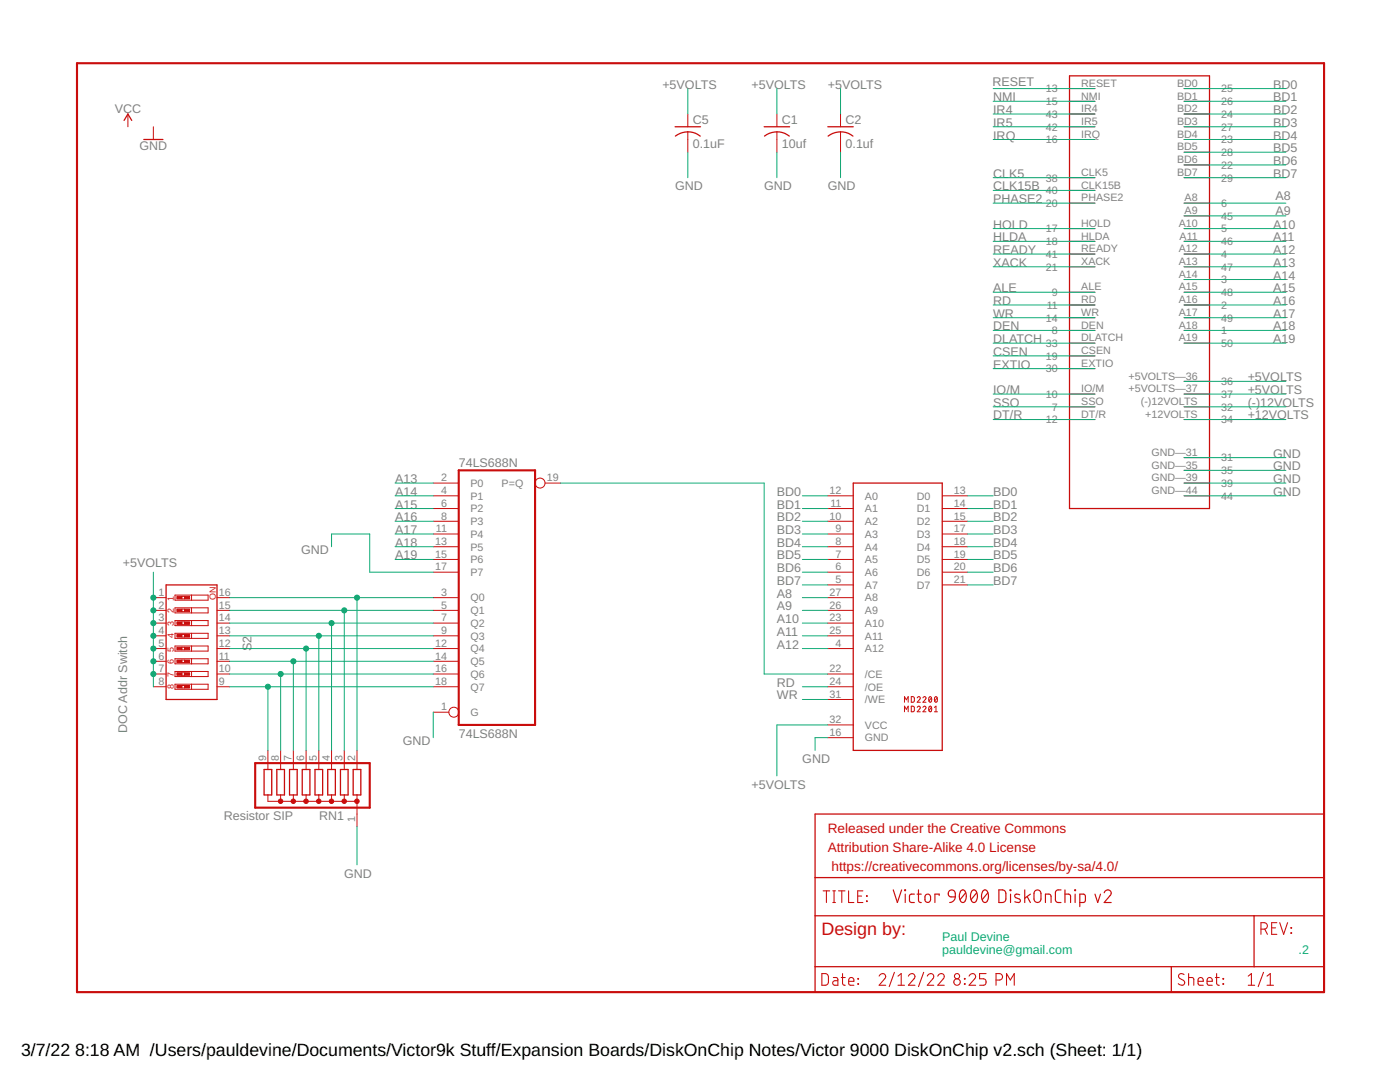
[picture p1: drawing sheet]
<svg xmlns="http://www.w3.org/2000/svg" width="279mm" height="216mm" viewBox="0 0 279 216" stroke-linecap="round" stroke-linejoin="round" font-family="sans-serif">
<g fill="none" stroke="#c90d0c" stroke-width=".2">
<path d="M213.4 17.7h5.1M236.3 17.7h5.1M25.5 22.8v2.5M30.6 25.3v2.5M137.3 22.8v2.5M137.3 26.3v4.1M155 22.8v2.5M155 26.3v4.1M167.7 22.8v2.5M167.7 26.3v4.1M213.4 20.2h5.1M213.4 27.8h5.1"/>
<path d="M213.4 22.8h5.1M213.4 25.3h5.1M213.4 35.5h5.1M213.4 38h5.1M236.3 20.2h5.1M236.3 27.8h5.1M236.3 32.9h5.1M236.3 22.8h5.1M236.3 25.3h5.1M236.3 30.4h5.1M236.3 35.5h5.1M213.4 50.7h5.1"/>
<path d="M213.4 45.6h5.1M213.4 40.5h5.1M213.4 58.3h5.1M213.4 48.2h5.1M213.4 53.2h5.1M236.3 55.8h5.1M236.3 50.7h5.1M236.3 45.6h5.1M236.3 40.5h5.1M236.3 58.3h5.1M236.3 48.2h5.1M236.3 53.2h5.1"/>
<path d="M236.3 43.1h5.1M213.4 65.9h5.1M213.4 60.9h5.1M213.4 78.6h5.1M213.4 63.4h5.1M213.4 71h5.1M213.4 73.6h5.1M213.4 68.5h5.1M236.3 65.9h5.1M236.3 60.9h5.1M236.3 78.6h5.1M236.3 63.4h5.1"/>
<path d="M236.3 68.5h5.1M236.3 76.1h5.1M86.5 98.9h5M86.5 96.4h5M108.8 96.4h3.1M165.2 98.9h5.1M188 98.9h5.1M213.4 81.2h5.1M213.4 83.7h5.1M236.3 98.9h5.1M236.3 96.4h5.1M236.3 81.2h5.1"/>
<path d="M236.3 83.7h5.1M236.3 91.3h5.1M236.3 93.9h5.1M30.6 119.3h2.5M34.9 118.7h6.6v1.1h-6.6zM36.3 119.5h.5M36.3 119h.5M38.2 118.7v1.1M43.3 119.3h2.5M86.5 101.5h5M86.5 104h5M86.5 106.6h5"/>
<path d="M86.5 109.1h5M86.5 111.6h5M86.5 114.2h5M86.5 119.3h5M165.2 101.5h5.1M165.2 104h5.1M165.2 106.6h5.1M165.2 109.1h5.1M165.2 111.6h5.1M165.2 114.2h5.1M165.2 116.7h5.1M165.2 119.3h5.1"/>
<path d="M188 101.5h5.1M188 104h5.1M188 106.6h5.1M188 109.1h5.1M188 111.6h5.1M188 114.2h5.1M188 116.7h5.1M30.6 121.8h2.5M30.6 124.3h2.5M30.6 126.9h2.5M30.6 129.4h2.5M30.6 134.5h2.5"/>
<path d="M30.6 137h2.5M30.6 132h2.5M34.9 136.5h6.6v1h-6.6zM34.9 121.3h6.6v1h-6.6zM34.9 123.8h6.6v1h-6.6zM34.9 126.4h6.6v1h-6.6zM34.9 128.9h6.6v1h-6.6zM34.9 131.4h6.6v1.1h-6.6zM34.9 134h6.6v1h-6.6zM36.3 137.3h.5M36.3 136.8h.5M36.3 134.7h.5"/>
<path d="M36.3 134.2h.5M36.3 132.2h.5M36.3 131.7h.5M36.3 129.7h.5M36.3 129.2h.5M36.3 127.1h.5M36.3 126.6h.5M36.3 124.6h.5M36.3 124.1h.5M36.3 122h.5M36.3 121.5h.5M38.2 121.3v1"/>
<path d="M38.2 123.8v1M38.2 126.4v1M38.2 128.9v1M38.2 131.4v1.1M38.2 134v1M38.2 136.5v1M43.3 121.8h2.5M43.3 124.3h2.5M43.3 126.9h2.5M43.3 129.4h2.5M43.3 134.5h2.5M43.3 137h2.5"/>
<path d="M43.3 132h2.5M86.5 121.8h5M86.5 124.3h5M86.5 126.9h5M86.5 129.4h5M86.5 134.5h5M86.5 137h5M86.5 132h5M165.2 121.8h5.1M165.2 124.3h5.1M165.2 126.9h5.1M165.2 129.4h5.1"/>
<path d="M165.2 134.5h5.1M165.2 137h5.1M165.2 139.6h5.1M181.9 139l.6 .2v.6l-.2 .3h-.4zM183 139.3a.31 .31 0 0 1 .5-.3 .31 .31 0 0 1 .1 .5l-.6 .6h.7M184.2 139.3a.31 .31 0 0 1 .4-.3 .31 .31 0 0 1 .1 .5l-.5 .6h.6M185.5 139.1v-.1a.56 .56 0 0 1 .4 .6 .56 .56 0 0 1-.4 .5l-.2-.5zM185.9 139.3l-.5 .6M186.6 139.1l.1-.1a.56 .56 0 0 1 .4 .6 .56 .56 0 0 1-.4 .5l-.2-.5zM187 139.3l-.5 .6M53.5 158.6v1.3h17.7M53.5 149.7v3.8"/>
<path d="M56 149.7v3.8M56 158.6v1.3M58.5 149.7v3.8M58.5 158.6v1.3M61.1 149.7v3.8M61.1 158.6v1.3M63.6 149.7v3.8M63.6 158.6v1.3M66.2 149.7v3.8M66.2 158.6v1.3M68.7 149.7v3.8M68.7 158.6v1.3"/>
<path d="M71.2 149.7v3.8M71.2 158.6v6.4M86.5 142.1h3.1M165.2 144.7h5.1M165.2 147.2h5.1M180.5 140.1v-1.1l.4 .6 .4-.6v1.1M180.5 142v-1.1l.4 .6 .4-.6v1.1M181.9 140.9l.6 .2v.6l-.2 .3h-.4zM183 141.2a.31 .31 0 0 1 .5-.3 .31 .31 0 0 1 .1 .5l-.6 .6h.7M184.2 141.2a.31 .31 0 0 1 .4-.3 .31 .31 0 0 1 .1 .5l-.5 .6h.6M185.5 141v-.1a.56 .56 0 0 1 .4 .6 .56 .56 0 0 1-.4 .5l-.2-.5zM185.9 141.2l-.5 .6"/>
<path d="M186.5 142h.6M186.5 141.2l.3-.3v1.1"/>
<circle cx="107.8" cy="96.4" r=".99"/>
<circle cx="90.6" cy="142.1" r=".99"/>
</g>
<g fill="none" stroke="#c90d0c" stroke-width=".25">
<path d="M213.4 15.1h28v86.4h-28zM24.8 24l.7-1.2 .8 1.2M28.7 27.8h3.8M134.7 25.3h5.1M134.8 27.2a4 4 0 0 1 4.9 0M152.5 25.3h5.1M152.6 27.2a4 4 0 0 1 4.9 0M165.2 25.3h5.1M165.3 27.2a4 4 0 0 1 4.9 0M170.3 96.4h17.7v53.3h-17.7zM33.1 116.7h10.2v22.9h-10.2zM52.7 153.5h1.5v5.1h-1.5z"/>
<path d="M55.2 153.5h1.6v5.1h-1.6zM57.8 153.5h1.5v5.1h-1.5zM60.3 153.5h1.5v5.1h-1.5zM62.9 153.5h1.5v5.1h-1.5zM65.4 153.5h1.5v5.1h-1.5zM67.9 153.5h1.6v5.1h-1.6zM70.5 153.5h1.5v5.1h-1.5zM162.7 162.4h101.5v35.6h-101.5zM162.7 175.1h101.5M162.7 182.7h101.5M162.7 192.9h101.5M233.8 192.9v5.1"/>
<path d="M250.3 182.7v10.2"/>
</g>
<path d="M15.4 12.6h248.8v185.4h-248.8zM91.5 93.9h15.3v50.8h-15.3zM50.9 152.3h22.9v8.9h-22.9z" fill="none" stroke="#c90d0c" stroke-width=".42"/>
<g fill="#c90d0c" stroke="#c90d0c" stroke-width=".2">
<path d="M36.8 136.8h1v.5h-1z"/>
<path d="M35.3 136.8h1v.5h-1z"/>
<path d="M36.8 134.2h1v.5h-1z"/>
<path d="M35.3 134.2h1v.5h-1z"/>
<path d="M36.8 131.7h1v.5h-1z"/>
<path d="M35.3 131.7h1v.5h-1z"/>
<path d="M36.8 129.2h1v.5h-1z"/>
<path d="M35.3 129.2h1v.5h-1z"/>
<path d="M36.8 126.6h1v.5h-1z"/>
<path d="M35.3 126.6h1v.5h-1z"/>
<path d="M36.8 124.1h1v.5h-1z"/>
<path d="M35.3 124.1h1v.5h-1z"/>
<path d="M36.8 121.5h1v.5h-1z"/>
<path d="M35.3 121.5h1v.5h-1z"/>
<path d="M36.8 119h1v.5h-1z"/>
<path d="M35.3 119h1v.5h-1z"/>
</g>
<g fill="none" stroke="#c90d0c" stroke-width=".21">
<path d="M164.3 177.8h1.3M164.9 177.8v2.3M166.2 177.8h.5M166.5 177.8v2.3M167.3 177.8h1.3M168 177.8v2.3M169.4 177.8v2.3h1M171.2 178.8h.8M172.2 177.8h-1v2.3h1M172.9 178.7l.2 .2zM172.9 179.8l.2 .1zM164 194.3h.9l.4 .4v1.3l-.1 .3-.3 .3h-.9z"/>
<path d="M166.2 180.1h.5M166.3 195.1h.7l.2 .3v1.2h-.6a.46 .46 0 0 1-.4-.5 .46 .46 0 0 1 .4-.4h.6M167.9 195.1h.8M168.1 194.3v1.9l.2 .3 .4 .1M169.4 195.8h1a.54 .54 0 0 0-.4-.7 .54 .54 0 0 0-.6 .5l.1 .9 .9 .1M171.2 195.2l.1 .2zM171.2 196.3l.1 .1zM175.5 194.8a.64 .64 0 0 1 .9-.5 .64 .64 0 0 1 .2 1l-1.1 1.3h1.3M178.5 194l-1 2.9M179.2 196.6h1.3M179.2 194.8l.7-.5v2.3M181.3 194.8a.65 .65 0 0 1 .9-.5 .65 .65 0 0 1 .2 1l-1.1 1.3h1.3"/>
<path d="M184.3 194l-1 2.9M185.1 194.8a.64 .64 0 0 1 .9-.5 .64 .64 0 0 1 .2 1l-1.1 1.3h1.3M187.2 194.8a.64 .64 0 0 1 .9-.5 .64 .64 0 0 1 .2 1l-1.1 1.3h1.2M192.5 196.3l.1 .1zM192.5 195.2l.1 .2zM193.4 194.8a.65 .65 0 0 1 .9-.5 .65 .65 0 0 1 .2 1l-1.1 1.3h1.3M196.8 194.3h-1.3v1h.8a.66 .66 0 0 1 .5 .7 .66 .66 0 0 1-.5 .6h-.8M198.8 195.6h.6a.65 .65 0 0 0 .7-.7 .65 .65 0 0 0-.7-.6h-.6v2.3M200.9 196.6v-2.3l.7 1.3 .8-1.3v2.3M236.3 194.5a.58 .58 0 0 0-.9-.1 .58 .58 0 0 0 .1 .8l.7 .4a.59 .59 0 0 1 0 .9 .59 .59 0 0 1-.8-.1l-.3-.1M237.2 195.1l.9 .1 .2 1.4M237.2 194.3v2.3"/>
<path d="M239.1 195.8h1a.54 .54 0 0 0-.3-.7 .54 .54 0 0 0-.7 .5l.1 .9 .9 .1M240.9 195.8h1a.54 .54 0 0 0-.3-.7 .54 .54 0 0 0-.7 .5l.1 .9 .9 .1M242.5 195.1h.8M242.8 194.3v1.9l.1 .3 .4 .1M244.1 196.3l.1 .1zM244.1 195.2l.1 .2zM249.1 196.6h1.3M249.1 194.8l.6-.5v2.3M251.7 185.4h.6a.65 .65 0 0 0 .6-.6 .65 .65 0 0 0-.6-.7h-.6v2.3M252.2 194l-1.1 2.9M252.4 185.4l.5 1M252.9 196.6h1.2"/>
<path d="M252.9 194.8l.6-.5v2.3M253.8 185.1h.8M254.8 184.1h-1v2.3h1M255.4 184.1l.8 2.3 .8-2.3M257.6 185.1l.2 .1zM257.6 186.1l.2 .1z"/>
<circle cx="191" cy="194.8" r=".52"/>
<circle cx="191" cy="195.9" r=".65"/>
</g>
<g fill="none" stroke="#c90d0c" stroke-width=".23">
<path d="M178.3 177.6l.8 2.5 .8-2.5M180.6 177.6h.1v.1h-.1zM180.7 178.4v1.7M182.5 178.4h-.7l-.3 .4 .1 1.2 .9 .1M183 178.4h.9M183.3 177.6v2.1l.1 .3 .5 .1M184.7 178.6l.6-.2a.96 .96 0 0 1 .1 1.6h-.5l-.3-.3zM187.4 178.7v-.3h-.8v1.7M189.5 177.7l.4-.1 .5 .1a1.21 1.21 0 0 1 .2 1.3h-.8a.69 .69 0 0 1-.6-.6 .69 .69 0 0 1 .3-.7zM190.6 179a1.16 1.16 0 0 1-1.1 1.1M191.7 177.8a.58 .58 0 0 1 .7-.2 .58 .58 0 0 1 .4 .6 1.43 1.43 0 0 1-.6 1.9 1.54 1.54 0 0 1-.5-2.3zM192.7 178.1l-1.1 1.4"/>
<path d="M194 177.8a.58 .58 0 0 1 .6-.2 .58 .58 0 0 1 .4 .6 1.45 1.45 0 0 1-.6 1.9 1.52 1.52 0 0 1-.4-2.3zM194.9 178.1l-1.1 1.4M196.2 177.8a.58 .58 0 0 1 .6-.2 .58 .58 0 0 1 .4 .6 1.43 1.43 0 0 1-.6 1.9 1.54 1.54 0 0 1-.4-2.3zM197.1 178.1l-1.1 1.4M199.3 177.6a1.21 1.21 0 0 1 1.3 .3l.1 .4-.1 1.5a1.21 1.21 0 0 1-1.3 .3zM201.6 177.6h.1v.1h-.1zM201.7 178.4v1.7M203.5 178.5l-.8-.1-.2 .4 .2 .3 .8 .4 .1 .2-.1 .3a.92 .92 0 0 1-1-.1M204.5 177.6v2.5M205 178.9l.6 1.2M205.6 178.4l-1.1 .8M206.5 177.9a.7 .7 0 0 1 .8-.3 .7 .7 0 0 1 .5 .7v1.1a.7 .7 0 0 1-.7 .7 .7 .7 0 0 1-.7-.7z"/>
<path d="M211.8 177.6h-.8l-.3 .2-.1 .3 .1 1.8 .3 .2h.8M212.5 178.4h.9l.2 .3 .1 1.4M212.5 177.6v2.5M214.5 177.6h.2v.1h-.2zM214.6 178.4v1.7M218.5 178.4l.6 1.7 .5-1.7M220.4 178.1a.68 .68 0 0 1 .9-.5 .68 .68 0 0 1 .3 1.1l-1.2 1.4h1.4M208.6 180.1v-1.7l1 .1 .2 .3v1.3M215.5 180.1h.7l.4-.3v-1l-.2-.4h-.9v2.5"/>
</g>
<g fill="#c90d0c" stroke="#c90d0c" stroke-width=".2">
<path d="M55.6 159.7a.46 .46 0 0 1 .7-.1 .46 .46 0 0 1-.1 .7 .46 .46 0 0 1-.7-.4h.5h-.5z" fill-rule="evenodd"/>
<path d="M58.1 159.7a.46 .46 0 0 1 .8-.1 .46 .46 0 0 1-.2 .7 .46 .46 0 0 1-.6-.4h.5h-.5z" fill-rule="evenodd"/>
<path d="M60.7 159.7a.46 .46 0 0 1 .7-.1 .46 .46 0 0 1-.2 .7 .46 .46 0 0 1-.6-.4h.5h-.5z" fill-rule="evenodd"/>
<path d="M63.2 159.7a.46 .46 0 0 1 .8-.1 .46 .46 0 0 1-.2 .7 .46 .46 0 0 1-.6-.4h.5h-.5z" fill-rule="evenodd"/>
<path d="M65.8 159.7a.46 .46 0 0 1 .7-.1 .46 .46 0 0 1-.2 .7 .46 .46 0 0 1-.6-.4h.5h-.5z" fill-rule="evenodd"/>
<path d="M68.3 159.7a.46 .46 0 0 1 .7-.1 .46 .46 0 0 1-.1 .7 .46 .46 0 0 1-.7-.4h.5h-.5z" fill-rule="evenodd"/>
<path d="M70.8 159.7a.46 .46 0 0 1 .8-.1 .46 .46 0 0 1-.2 .7 .46 .46 0 0 1-.6-.4h.5h-.5z" fill-rule="evenodd"/>
</g>
<g fill="none" stroke="#0dab76" stroke-width=".2">
<path d="M137.3 17.7v5.1M155 17.7v5.1M167.7 17.7v5.1M198.2 17.7h20.3M236.3 17.7h20.3M137.3 30.4v5.1M155 30.4v5.1M167.7 30.4v5.1M198.2 22.8h20.3M198.2 27.8h20.3M198.2 20.2h20.3M198.2 25.3h20.3"/>
<path d="M198.2 35.5h20.3M198.2 38h20.3M236.3 22.8h20.3M236.3 27.8h20.3M236.3 32.9h20.3M236.3 20.2h20.3M236.3 25.3h20.3M236.3 30.4h20.3M236.3 35.5h20.3M198.2 40.5h20.3M198.2 45.6h20.3M198.2 50.7h20.3"/>
<path d="M198.2 48.2h20.3M198.2 53.2h20.3M198.2 58.3h20.3M236.3 40.5h20.3M236.3 45.6h20.3M236.3 50.7h20.3M236.3 55.8h20.3M236.3 43.1h20.3M236.3 48.2h20.3M236.3 53.2h20.3M236.3 58.3h20.3M198.2 63.4h20.3"/>
<path d="M198.2 60.9h20.3M198.2 68.5h20.3M198.2 65.9h20.3M198.2 71h20.3M198.2 73.6h20.3M198.2 78.6h20.3M236.3 63.4h20.3M236.3 60.9h20.3M236.3 68.5h20.3M236.3 65.9h20.3M236.3 78.6h20.3M236.3 76.1h20.3"/>
<path d="M78.8 98.9h7.7M78.8 96.4h7.7M111.9 96.4h40.6v38.1h12.7M160.1 98.9h5.1M193.1 98.9h5.1M198.2 81.2h20.3M198.2 83.7h20.3M236.3 98.9h20.3M236.3 96.4h20.3M236.3 81.2h20.3M236.3 83.7h20.3M236.3 91.3h20.3"/>
<path d="M236.3 93.9h20.3M30.6 114.2v22.8M45.8 119.3h40.7M66.2 109.1v-2.5h7.6v7.6h12.7M71.2 119.3v30.4M78.8 104h7.7M78.8 109.1h7.7M78.8 101.5h7.7M78.8 106.6h7.7M78.8 111.6h7.7M160.1 104h5.1M160.1 109.1h5.1"/>
<path d="M160.1 114.2h5.1M160.1 119.3h5.1M160.1 101.5h5.1M160.1 106.6h5.1M160.1 111.6h5.1M160.1 116.7h5.1M193.1 104h5.1M193.1 109.1h5.1M193.1 114.2h5.1M193.1 101.5h5.1M193.1 106.6h5.1M193.1 111.6h5.1"/>
<path d="M193.1 116.7h5.1M45.8 137h40.7M45.8 124.3h40.7M45.8 129.4h40.7M45.8 121.8h40.7M45.8 126.9h40.7M45.8 134.5h40.7M45.8 132h40.7M53.5 137v12.7M56 134.5v15.2M58.5 132v17.7M61.1 129.4v20.3"/>
<path d="M63.6 126.9v22.8M66.2 124.3v25.4M68.7 121.8v27.9M160.1 139.6h5.1M160.1 137h5.1M160.1 124.3h5.1M160.1 129.4h5.1M160.1 121.8h5.1M160.1 126.9h5.1M86.5 142.1v5.1M165.2 144.7h-10.2v10.1M165.2 147.2h-2.5v2.5"/>
<path d="M71.2 165v7.6"/>
</g>
<g fill="#0dab76" stroke="#0dab76" stroke-width=".2">
<circle cx="30.6" cy="134.5" r=".51"/>
<circle cx="30.6" cy="132" r=".51"/>
<circle cx="30.6" cy="129.4" r=".51"/>
<circle cx="30.6" cy="126.9" r=".51"/>
<circle cx="30.6" cy="124.3" r=".51"/>
<circle cx="30.6" cy="121.8" r=".51"/>
<circle cx="30.6" cy="119.3" r=".51"/>
<circle cx="53.5" cy="137" r=".51"/>
<circle cx="56" cy="134.5" r=".51"/>
<circle cx="58.5" cy="132" r=".51"/>
<circle cx="61.1" cy="129.4" r=".51"/>
<circle cx="63.6" cy="126.9" r=".51"/>
<circle cx="66.2" cy="124.3" r=".51"/>
<circle cx="68.7" cy="121.8" r=".51"/>
<circle cx="71.2" cy="119.3" r=".51"/>
</g>
<text font-size="3.6" fill="#c90d0c" x="163.9" y="186.5">Design by:</text>
<g font-size="3.5">
<text x="4.2" y="210.7">3/7/22</text>
<text x="15" y="210.7">8:18 AM /Users/pauldevine/Documents/Victor9k Stuff/Expansion Boards/DiskOnChip Notes/Victor 9000 DiskOnChip v2.sch (Sheet: 1/1)</text>
</g>
<g font-size="2.7" fill="#c90d0c">
<text x="165.2" y="166.2">Released under the Creative Commons</text>
<text x="165.2" y="170">Attribution Share-Alike 4.0 License</text>
<text x="166" y="173.8">https://creativecommons.org/licenses/by-sa/4.0/</text>
</g>
<g font-size="2.5" fill="#808080">
<text x="132.2" y="17.7">+5VOLTS</text>
<text x="150" y="17.7">+5VOLTS</text>
<text x="165.2" y="17.7">+5</text>
<text x="168" y="17.7">VOLTS</text>
<text x="198.1" y="17.1">RESET</text>
<text x="254.1" y="17.7">BD0</text>
<text x="22.9" y="22.5">VCC</text>
<text x="198.2" y="20.2">NMI</text>
<text x="198.2" y="22.8">IR4</text>
<text x="254.1" y="22.8">BD2</text>
<text x="254.1" y="20.2">BD1</text>
<text x="27.8" y="29.9">GND</text>
<text x="138.3" y="29.5">0.1uF</text>
<text x="138.3" y="24.7">C5</text>
<text x="156.1" y="29.5">10uf</text>
<text x="156.1" y="24.7">C1</text>
<text x="168.8" y="29.5">0.1uf</text>
<text x="168.8" y="24.7">C2</text>
<text x="198.2" y="25.3">IR5</text>
<text x="198.2" y="27.8">IRQ</text>
<text x="254.1" y="27.8">BD4</text>
<text x="254.1" y="25.3">BD3</text>
<text x="198.2" y="35.5">CLK5</text>
<text x="254.1" y="32.9">BD6</text>
<text x="254.1" y="30.4">BD5</text>
<text x="254.1" y="35.5">BD7</text>
<text x="134.7" y="38">GND</text>
<text x="152.5" y="38">GND</text>
<text x="165.2" y="38">GND</text>
<text x="198.2" y="38">CLK15B</text>
<text x="198.2" y="40.5">PHASE2</text>
<text x="254.5" y="39.8">A8</text>
<text x="198.2" y="45.6">HOLD</text>
<text x="254.1" y="45.6">A10</text>
<text x="254.5" y="42.8">A9</text>
<text x="198.2" y="48.2">HLDA</text>
<text x="198.2" y="50.7">READY</text>
<text x="198.2" y="53.2">XACK</text>
<text x="254.1" y="50.7">A12</text>
<text x="254.1" y="48.2">A11</text>
<text x="254.1" y="53.2">A13</text>
<text x="198.2" y="58.3">ALE</text>
<text x="254.1" y="55.8">A14</text>
<text x="254.1" y="58.3">A15</text>
<text x="198.2" y="63.4">WR</text>
<text x="198.2" y="60.9">RD</text>
<text x="198.2" y="65.9">DEN</text>
<text x="254.1" y="60.9">A16</text>
<text x="254.1" y="63.4">A17</text>
<text x="254.1" y="65.9">A18</text>
<text x="198.2" y="68.5">DLATCH</text>
<text x="198.2" y="71">CSEN</text>
<text x="254.1" y="68.5">A19</text>
<text x="198.2" y="73.5">EXTIO</text>
<text x="249" y="76.1">+5VOLTS</text>
<text x="198.2" y="78.6">IO/M</text>
<text x="198.2" y="81.2">SSO</text>
<text x="198.2" y="83.7">DT/R</text>
<text x="249" y="78.6">+5VOLTS</text>
<text x="249" y="81.2">(-)12VOLTS</text>
<text x="249" y="83.7">+12VOLTS</text>
<text x="91.6" y="93.2">74LS688N</text>
<text x="254.1" y="91.3">GND</text>
<text x="254.1" y="93.9">GND</text>
<text x="78.9" y="98.9">A14</text>
<text x="78.9" y="96.4">A13</text>
<text x="78.9" y="101.5">A15</text>
<text x="155" y="101.5">BD1</text>
<text x="155" y="98.9">BD0</text>
<text x="198.2" y="101.5">BD1</text>
<text x="198.2" y="98.9">BD0</text>
<text x="254.1" y="96.4">GND</text>
<text x="254.1" y="98.9">GND</text>
<text x="78.9" y="104">A16</text>
<text x="78.9" y="106.6">A17</text>
<text x="155" y="104">BD2</text>
<text x="155" y="106.6">BD3</text>
<text x="198.2" y="104">BD2</text>
<text x="198.2" y="106.6">BD3</text>
<text x="24.5" y="113.2">+5VOLTS</text>
<text x="60.1" y="110.6">GND</text>
<text x="78.9" y="111.6">A19</text>
<text x="78.9" y="109.1">A18</text>
<text x="155" y="109.1">BD4</text>
<text x="155" y="111.6">BD5</text>
<text x="198.2" y="109.1">BD4</text>
<text x="198.2" y="111.6">BD5</text>
<text x="155" y="114.2">BD6</text>
<text x="155" y="119.3">A8</text>
<text x="155" y="116.7">BD7</text>
<text x="198.2" y="114.2">BD6</text>
<text x="198.2" y="116.7">BD7</text>
<text x="155" y="124.3">A10</text>
<text x="155" y="121.8">A9</text>
<text x="50.2" y="129.9" transform="rotate(-90 50.2 129.9)">S2</text>
<text x="155" y="129.4">A12</text>
<text x="155" y="126.9">A11</text>
<text x="155" y="137">RD</text>
<text x="155" y="139.6">WR</text>
<text x="25.4" y="146.3" transform="rotate(-90 25.4 146.3)">DOC Addr Switch</text>
<text x="80.4" y="148.7">GND</text>
<text x="91.6" y="147.2">74LS688N</text>
<text x="160.1" y="152.3">GND</text>
<text x="150" y="157.3">+5VOLTS</text>
<text x="44.7" y="163.6">Resistor SIP</text>
<text x="63.7" y="163.6">RN1</text>
<text x="68.7" y="175.1">GND</text>
</g>
<g font-size="2.5" fill="#0dab76">
<text x="188.1" y="187.7">Paul Devine</text>
<text x="188.1" y="190.4">pauldevine@gmail.com</text>
<text x="259.2" y="190.4">.2</text>
</g>
<g font-size="2.1" fill="#808080">
<text x="215.8" y="17.3">RESET</text>
<text x="234.9" y="17.3">BD0</text>
<text x="208.7" y="18.4">13</text>
<text x="208.7" y="21">15</text>
<text x="208.7" y="23.5">43</text>
<text x="215.8" y="19.9">NMI</text>
<text x="215.8" y="22.4">IR4</text>
<text x="234.9" y="22.4">BD2</text>
<text x="234.9" y="19.9">BD1</text>
<text x="243.7" y="23.5">24</text>
<text x="243.7" y="18.4">25</text>
<text x="243.7" y="21">26</text>
<text x="208.7" y="28.6">16</text>
<text x="208.7" y="26.1">42</text>
<text x="215.8" y="27.5">IRQ</text>
<text x="215.8" y="24.9">IR5</text>
<text x="234.9" y="27.5">BD4</text>
<text x="234.9" y="24.9">BD3</text>
<text x="243.7" y="28.6">23</text>
<text x="243.7" y="26.1">27</text>
<text x="215.8" y="35.1">CLK5</text>
<text x="234.9" y="32.6">BD6</text>
<text x="234.9" y="30">BD5</text>
<text x="234.9" y="35.1">BD7</text>
<text x="243.7" y="33.7">22</text>
<text x="243.7" y="31.1">28</text>
<text x="208.7" y="41.3">20</text>
<text x="208.7" y="36.2">38</text>
<text x="208.7" y="38.8">40</text>
<text x="215.8" y="40.2">PHASE2</text>
<text x="215.8" y="37.6">CLK15B</text>
<text x="236.4" y="40.2">A8</text>
<text x="243.7" y="41.3">6</text>
<text x="243.7" y="36.2">29</text>
<text x="208.7" y="46.4">17</text>
<text x="215.8" y="45.3">HOLD</text>
<text x="215.8" y="47.8">HLDA</text>
<text x="235.2" y="45.3">A10</text>
<text x="235.4" y="47.8">A11</text>
<text x="236.4" y="42.7">A9</text>
<text x="243.7" y="46.4">5</text>
<text x="243.7" y="43.8">45</text>
<text x="208.7" y="48.9">18</text>
<text x="208.7" y="54">21</text>
<text x="208.7" y="51.5">41</text>
<text x="215.8" y="52.9">XACK</text>
<text x="215.8" y="50.3">READY</text>
<text x="235.2" y="50.3">A12</text>
<text x="235.2" y="52.9">A13</text>
<text x="243.7" y="51.5">4</text>
<text x="243.7" y="48.9">46</text>
<text x="243.7" y="54">47</text>
<text x="209.9" y="59.1">9</text>
<text x="215.8" y="58">ALE</text>
<text x="235.2" y="55.4">A14</text>
<text x="235.2" y="58">A15</text>
<text x="243.7" y="56.5">3</text>
<text x="243.7" y="59.1">48</text>
<text x="208.7" y="64.2">14</text>
<text x="208.9" y="61.6">11</text>
<text x="215.8" y="65.6">DEN</text>
<text x="215.8" y="60.5">RD</text>
<text x="215.8" y="63">WR</text>
<text x="235.2" y="65.6">A18</text>
<text x="235.2" y="60.5">A16</text>
<text x="235.2" y="63">A17</text>
<text x="243.7" y="61.6">2</text>
<text x="243.7" y="64.2">49</text>
<text x="208.7" y="71.8">19</text>
<text x="208.7" y="69.2">33</text>
<text x="209.9" y="66.7">8</text>
<text x="215.8" y="70.7">CSEN</text>
<text x="215.8" y="68.1">DLATCH</text>
<text x="235.2" y="68.1">A19</text>
<text x="243.7" y="66.7">1</text>
<text x="243.7" y="69.2">50</text>
<text x="208.7" y="74.3">30</text>
<text x="215.8" y="73.2">EXTIO</text>
<text x="225.2" y="75.7">+5VOLTS—36</text>
<text x="243.7" y="76.8">36</text>
<text x="208.7" y="79.4">10</text>
<text x="209.9" y="81.9">7</text>
<text x="215.8" y="80.8">SSO</text>
<text x="215.8" y="78.3">IO/M</text>
<text x="215.8" y="83.3">DT/R</text>
<text x="225.2" y="78.3">+5VOLTS—37</text>
<text x="227.7" y="80.8">(-)12VOLTS</text>
<text x="228.6" y="83.3">+12VOLTS</text>
<text x="243.7" y="81.9">32</text>
<text x="243.7" y="79.4">37</text>
<text x="208.7" y="84.5">12</text>
<text x="243.7" y="84.5">34</text>
<text x="229.8" y="91">GND—31</text>
<text x="229.8" y="93.5">GND—35</text>
<text x="243.7" y="92.1">31</text>
<text x="243.7" y="94.6">35</text>
<text x="88" y="96">2</text>
<text x="88" y="98.6">4</text>
<text x="88" y="101.1">6</text>
<text x="93.9" y="97.2">P0</text>
<text x="93.9" y="99.7">P1</text>
<text x="100.1" y="97.2">P=Q</text>
<text x="109.1" y="96">19</text>
<text x="165.6" y="98.6">12</text>
<text x="165.7" y="101.1">11</text>
<text x="172.6" y="99.7">A0</text>
<text x="183" y="99.7">D0</text>
<text x="190.4" y="98.6">13</text>
<text x="190.4" y="101.1">14</text>
<text x="229.8" y="96">GND—39</text>
<text x="229.8" y="98.6">GND—44</text>
<text x="243.7" y="97.2">39</text>
<text x="243.7" y="99.7">44</text>
<text x="87" y="106.2">11</text>
<text x="88" y="103.7">8</text>
<text x="93.9" y="102.2">P2</text>
<text x="93.9" y="104.8">P3</text>
<text x="93.9" y="107.3">P4</text>
<text x="165.6" y="103.7">10</text>
<text x="166.8" y="106.2">9</text>
<text x="172.6" y="102.2">A1</text>
<text x="172.6" y="104.8">A2</text>
<text x="172.6" y="107.3">A3</text>
<text x="183" y="102.2">D1</text>
<text x="183" y="104.8">D2</text>
<text x="183" y="107.3">D3</text>
<text x="190.4" y="103.7">15</text>
<text x="190.4" y="106.2">17</text>
<text x="86.8" y="108.7">13</text>
<text x="86.8" y="111.3">15</text>
<text x="86.8" y="113.8">17</text>
<text x="93.9" y="109.9">P5</text>
<text x="93.9" y="112.4">P6</text>
<text x="166.8" y="108.7">8</text>
<text x="166.8" y="111.3">7</text>
<text x="166.8" y="113.8">6</text>
<text x="172.6" y="109.9">A4</text>
<text x="172.6" y="112.4">A5</text>
<text x="183" y="109.9">D4</text>
<text x="183" y="112.4">D5</text>
<text x="190.4" y="108.7">18</text>
<text x="190.4" y="111.3">19</text>
<text x="190.4" y="113.8">20</text>
<text x="31.6" y="118.9">1</text>
<text x="43.7" y="118.9">16</text>
<text x="88" y="118.9">3</text>
<text x="93.9" y="114.9">P7</text>
<text x="165.6" y="118.9">27</text>
<text x="166.8" y="116.4">5</text>
<text x="172.6" y="114.9">A6</text>
<text x="172.6" y="117.5">A7</text>
<text x="183" y="114.9">D6</text>
<text x="183" y="117.5">D7</text>
<text x="190.4" y="116.4">21</text>
<text x="31.6" y="121.4">2</text>
<text x="31.6" y="124">3</text>
<text x="43.7" y="124">14</text>
<text x="43.7" y="121.4">15</text>
<text x="88" y="121.4">5</text>
<text x="88" y="124">7</text>
<text x="93.9" y="120">Q0</text>
<text x="93.9" y="122.6">Q1</text>
<text x="93.9" y="125.1">Q2</text>
<text x="165.6" y="121.4">26</text>
<text x="165.6" y="124">23</text>
<text x="172.6" y="120">A8</text>
<text x="172.6" y="122.6">A9</text>
<text x="172.6" y="125.1">A10</text>
<text x="31.6" y="126.5">4</text>
<text x="31.6" y="129.1">5</text>
<text x="31.6" y="131.6">6</text>
<text x="43.7" y="131.6">11</text>
<text x="43.7" y="129.1">12</text>
<text x="43.7" y="126.5">13</text>
<text x="86.8" y="129.1">12</text>
<text x="86.8" y="131.6">14</text>
<text x="88" y="126.5">9</text>
<text x="93.9" y="127.6">Q3</text>
<text x="93.9" y="130.2">Q4</text>
<text x="165.6" y="126.5">25</text>
<text x="166.8" y="129.1">4</text>
<text x="172.6" y="127.6">A11</text>
<text x="172.6" y="130.2">A12</text>
<text x="31.6" y="134.1">7</text>
<text x="31.6" y="136.7">8</text>
<text x="43.7" y="136.7">9</text>
<text x="43.7" y="134.1">10</text>
<text x="86.8" y="134.1">16</text>
<text x="86.8" y="136.7">18</text>
<text x="93.9" y="132.7">Q5</text>
<text x="93.9" y="135.3">Q6</text>
<text x="93.9" y="137.8">Q7</text>
<text x="165.6" y="134.1">22</text>
<text x="165.6" y="136.7">24</text>
<text x="172.6" y="135.3">/CE</text>
<text x="172.6" y="137.8">/OE</text>
<text x="88" y="141.8">1</text>
<text x="93.9" y="142.9">G</text>
<text x="165.6" y="139.2">31</text>
<text x="172.6" y="140.3">/WE</text>
<text x="165.6" y="144.3">32</text>
<text x="165.6" y="146.8">16</text>
<text x="172.6" y="145.4">VCC</text>
<text x="172.6" y="147.9">GND</text>
<text x="53.1" y="151.9" transform="rotate(-90 53.1 151.9)">9</text>
<text x="55.6" y="151.9" transform="rotate(-90 55.6 151.9)">8</text>
<text x="58.2" y="151.9" transform="rotate(-90 58.2 151.9)">7</text>
<text x="60.7" y="151.9" transform="rotate(-90 60.7 151.9)">6</text>
<text x="63.3" y="151.9" transform="rotate(-90 63.3 151.9)">5</text>
<text x="65.8" y="151.9" transform="rotate(-90 65.8 151.9)">4</text>
<text x="68.3" y="151.9" transform="rotate(-90 68.3 151.9)">3</text>
<text x="70.9" y="151.9" transform="rotate(-90 70.9 151.9)">2</text>
<text x="70.9" y="164" transform="rotate(-90 70.9 164)">1</text>
</g>
<g font-size="1.8" fill="#c90d0c">
<text x="34.7" y="120" transform="rotate(-90 34.7 120)">1</text>
<text x="43" y="119.8" transform="rotate(-90 43 119.8)">ON</text>
<text x="34.7" y="124.8" transform="rotate(-90 34.7 124.8)">3</text>
<text x="34.7" y="122.3" transform="rotate(-90 34.7 122.3)">2</text>
<text x="34.7" y="130" transform="rotate(-90 34.7 130)">5</text>
<text x="34.7" y="127.4" transform="rotate(-90 34.7 127.4)">4</text>
<text x="34.7" y="137.5" transform="rotate(-90 34.7 137.5)">8</text>
<text x="34.7" y="135.1" transform="rotate(-90 34.7 135.1)">7</text>
<text x="34.7" y="132.6" transform="rotate(-90 34.7 132.6)">6</text>
</g>
</svg>
